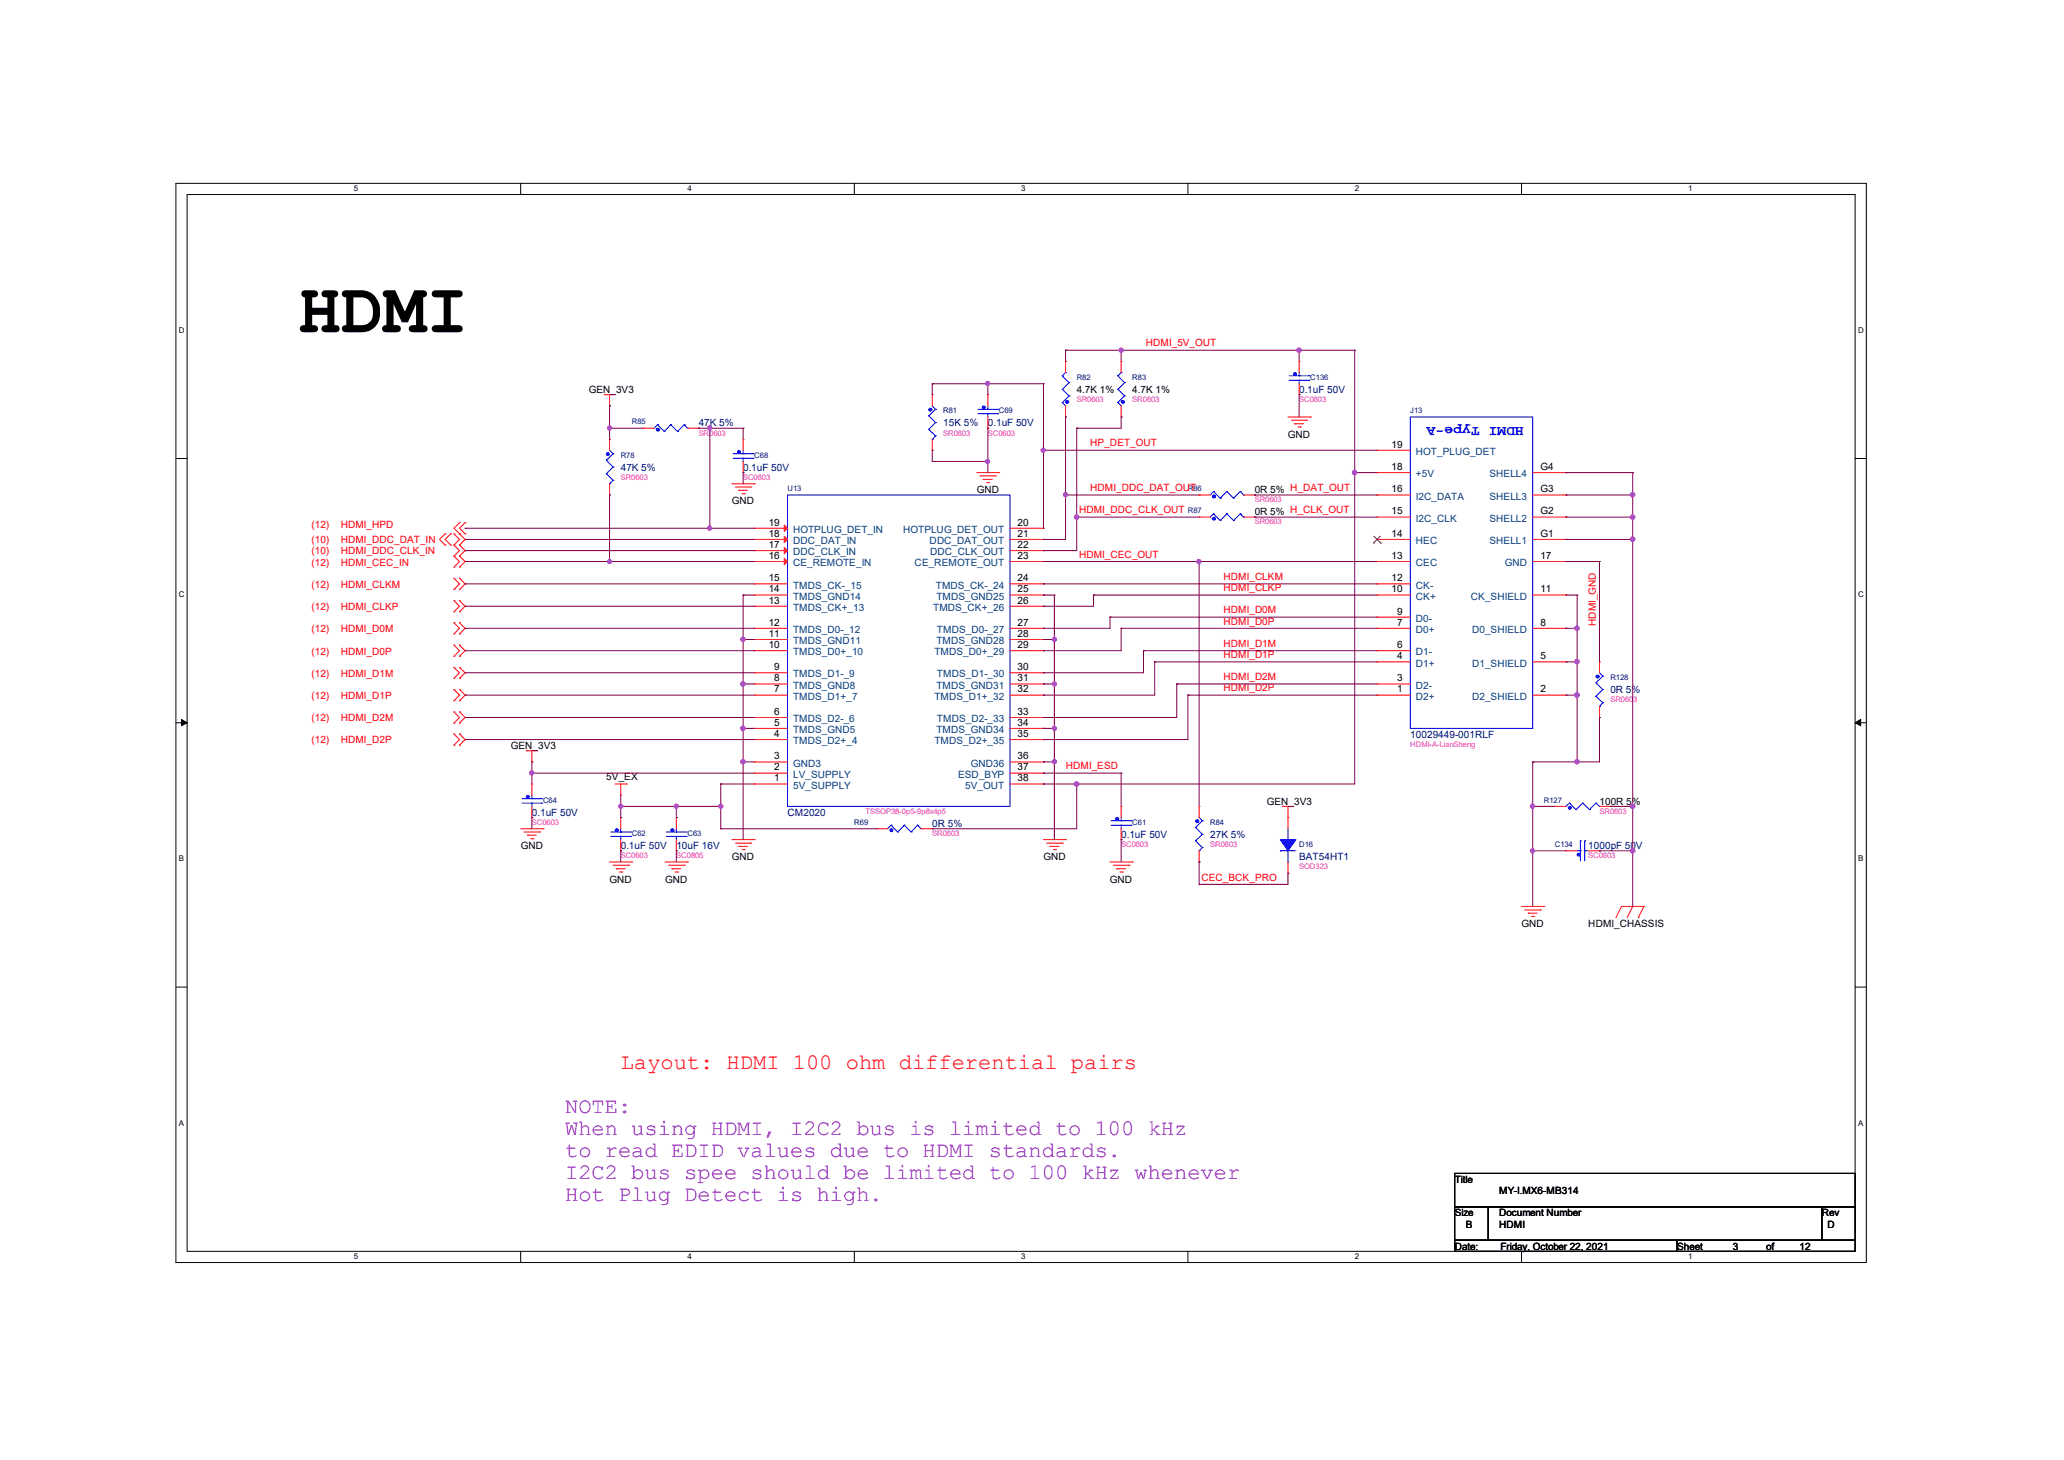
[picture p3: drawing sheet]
<svg xmlns="http://www.w3.org/2000/svg" width="297mm" height="210mm" viewBox="0 0 297 210" stroke-linecap="round" stroke-linejoin="round" font-family="sans-serif">
<path d="M25.3 26.4h243.3v155.2h-243.3zM26.9 28h240.1v152h-240.1z" fill="none" stroke="#000" stroke-width=".14"/>
<g fill="#fff">
<path d="M50.9 26.5h.6v1.2h-.6z"/>
<path d="M50.9 180.2h.6v1.2h-.6z"/>
</g>
<path d="M74.9 26.4v1.6M74.9 180v1.6" fill="none" stroke="#000" stroke-width=".14"/>
<g fill="#fff">
<path d="M98.9 26.5h.6v1.2h-.6z"/>
<path d="M98.9 180.2h.6v1.2h-.6z"/>
</g>
<path d="M122.9 26.4v1.6M122.9 180v1.6" fill="none" stroke="#000" stroke-width=".14"/>
<g fill="#fff">
<path d="M146.9 26.5h.6v1.2h-.6z"/>
<path d="M146.9 180.2h.6v1.2h-.6z"/>
</g>
<path d="M170.9 26.4v1.6M170.9 180v1.6" fill="none" stroke="#000" stroke-width=".14"/>
<g fill="#fff">
<path d="M194.9 26.5h.6v1.2h-.6z"/>
<path d="M194.9 180.2h.6v1.2h-.6z"/>
</g>
<path d="M218.9 26.4v1.6M218.9 180v1.6" fill="none" stroke="#000" stroke-width=".14"/>
<g fill="#fff">
<path d="M243 26.5h.5v1.2h-.5z"/>
<path d="M243 180.2h.5v1.2h-.5z"/>
<path d="M25.7 46.9h.8v1.2h-.8z"/>
<path d="M267.4 46.9h.7v1.2h-.7z"/>
<path d="M25.7 84.9h.8v1.2h-.8z"/>
<path d="M267.4 84.9h.7v1.2h-.7z"/>
</g>
<path d="M25.3 66h1.6M267 66h1.6" fill="none" stroke="#000" stroke-width=".14"/>
<g fill="#fff">
<path d="M25.7 122.9h.8v1.2h-.8z"/>
<path d="M267.4 122.9h.7v1.2h-.7z"/>
</g>
<path d="M25.3 104h1.6M267 104h1.6" fill="none" stroke="#000" stroke-width=".14"/>
<path d="M26.1 103.5l.8 .5-.8 .4zM267 104l.8-.5v.9z" fill="#000" stroke="#000" stroke-width=".14"/>
<g fill="#fff">
<path d="M25.7 161h.8v1.1h-.8z"/>
<path d="M267.4 161h.7v1.1h-.7z"/>
</g>
<path d="M25.3 142h1.6M267 142h1.6M209.3 168.8h57.7v4.8h-57.7zM209.3 173.6h4.9v4.8h-4.9zM209.3 178.4h32v1.6h-32zM214.2 173.6h48v4.8h-48zM241.3 178.4h25.7v1.6h-25.7zM262.2 173.6h4.8v4.8h-4.8z" fill="none" stroke="#000" stroke-width=".14"/>
<g fill="none" stroke="#f00" stroke-width=".14">
<path d="M87 56.8h.1M87 56.8h1.5M87.7 58.4h.1M87.7 56.8v1.6M134.2 56.8h.1M134.2 56.8v1.6M142.2 56.8h.1M142.2 56.8v1.6M142.2 60v1.6M153.3 60h.1M153.3 52h.1M153.3 52v1.6"/>
<path d="M153.3 58.4v1.6M161.3 60h.1M161.3 52h.1M161.3 52v1.6M161.3 58.4v1.6M185.3 60h3.3M186.9 52h.1M186.9 56.8h.1M186.9 52v1.6M186.9 55.2v1.6M188.6 60h.1M64.1 76.8h.1"/>
<path d="M64.1 78.4h.1M64.1 76.8l-.9 .8 .9 .8M64.9 78.4h.1M64.9 76.8h.1M64.9 76.8l-.8 .8 .8 .8M65.3 78.4h.1M65.3 76.8h.1M65.3 78.4l.8 .8-.8 .8M65.3 76.8l.8 .8-.8 .8M66.1 78.4h.1M66.1 76.8h.1M66.1 75.2h.1"/>
<path d="M66.1 78.4l.8 .8-.8 .8M66.1 75.2l-.8 .8 1.6 1.6-.8 .8M66.9 75.2h.1M66.9 76.8h.1M66.9 75.2l-.8 .8 .8 .8M87.7 63.2h.1M87.7 71.2h.1M87.7 63.2v1.6M87.7 69.6v1.6M92.5 61.6h.1M92.5 61.6h1.6M98.9 61.6h1.6"/>
<path d="M100.5 61.6h.1M105.3 69.6h3.2M105.8 70.1h2.2M106.3 70.5h.1M106.3 70.5h1.3M106.8 71h.3M106.9 63.2h.1M106.9 68h.1M106.9 63.2v1.6M106.9 66.4v1.6M107.1 71h.1M108 70.1h.1"/>
<path d="M108.5 69.6h.1M108.5 79.2h.1M108.5 77.6h.1M108.5 76h.1M108.5 79.2h4.8M108.5 77.6h4.8M108.5 76h4.8M134.2 64.8h.1M134.2 63.2v1.6M140.5 68h3.2M141 68.5h2.3M141.5 69h.1"/>
<path d="M141.5 69h1.3M142 69.4h.3M142.2 61.6h.1M142.3 69.4h.1M143.3 68.5h.1M143.7 68h.1M145.3 79.2h4.9M145.3 77.6h4.9M145.3 76h4.9M150.2 76h.1M150.2 77.6h.1M150.2 79.2h.1"/>
<path d="M172.6 71.2h.1M172.6 74.4h.1M172.6 71.2h1.6M172.6 74.4h1.6M178.9 71.2h1.7M178.9 74.4h1.7M180.6 71.2h.1M180.6 74.4h.1M185.8 60.5h2.2M186.3 61h.1M186.3 61h1.3M186.8 61.4h.3"/>
<path d="M187.1 61.4h.1M188 60.5h.1M198.2 77.6h.1M198.2 74.4h.1M198.2 71.2h.1M198.2 68h.1M198.2 64.8h.1M198.2 68h4.7M198.2 71.2h4.7M198.2 74.4h4.7M198.2 77.6h4.7M198.2 64.8h4.7"/>
<path d="M220.6 68h4.7M220.6 71.2h4.7M220.6 74.4h4.7M220.6 77.6h4.7M225.3 77.6h.1M225.3 74.4h.1M225.3 71.2h.1M225.3 68h.1M65.3 80h.1M65.3 81.6h.1M65.3 91.2h.1M65.3 89.6h.1"/>
<path d="M65.3 94.4h.1M65.3 92.8h.1M65.3 97.6h.1M65.3 96h.1M65.3 99.2h.1M65.3 84.8h.1M65.3 83.2h.1M65.3 88h.1M65.3 86.4h.1M65.3 80l.8 .8-.8 .8M65.3 89.6l.8 .8-.8 .8M65.3 92.8l.8 .8-.8 .8"/>
<path d="M65.3 96l.8 .8-.8 .8M65.3 99.2l.8 .8-.8 .8M65.3 83.2l.8 .8-.8 .8M65.3 86.4l.8 .8-.8 .8M66.1 80h.1M66.1 81.6h.1M66.1 89.6h.1M66.1 91.2h.1M66.1 92.8h.1M66.1 94.4h.1M66.1 96h.1M66.1 97.6h.1"/>
<path d="M66.1 99.2h.1M66.1 83.2h.1M66.1 84.8h.1M66.1 86.4h.1M66.1 88h.1M66.1 80l.8 .8-.8 .8M66.1 89.6l.8 .8-.8 .8M66.1 92.8l.8 .8-.8 .8M66.1 96l.8 .8-.8 .8M66.1 99.2l.8 .8-.8 .8M66.1 83.2l.8 .8-.8 .8M66.1 86.4l.8 .8-.8 .8"/>
<path d="M108.5 100h.1M108.5 98.4h.1M108.5 96.8h.1M108.5 93.6h.1M108.5 92h.1M108.5 90.4h.1M108.5 87.2h.1M108.5 85.6h.1M108.5 84h.1M108.5 80.8h.1M108.5 100h4.8M108.5 98.4h4.8"/>
<path d="M108.5 96.8h4.8M108.5 93.6h4.8M108.5 92h4.8M108.5 90.4h4.8M108.5 87.2h4.8M108.5 85.6h4.8M108.5 84h4.8M108.5 80.8h4.8M145.3 100h4.9M145.3 98.4h4.9M145.3 96.8h4.9M145.3 93.6h4.9"/>
<path d="M145.3 92h4.9M145.3 90.4h4.9M145.3 87.2h4.9M145.3 85.6h4.9M145.3 84h4.9M145.3 80.8h4.9M150.2 80.8h.1M150.2 84h.1M150.2 85.6h.1M150.2 87.2h.1M150.2 90.4h.1M150.2 92h.1"/>
<path d="M150.2 93.6h.1M150.2 96.8h.1M150.2 98.4h.1M150.2 100h.1M198.2 100h.1M198.2 98.4h.1M198.2 95.2h.1M198.2 93.6h.1M198.2 90.4h.1M198.2 88.8h.1M198.2 85.6h.1M198.2 84h.1"/>
<path d="M198.2 80.8h.1M198.2 100h4.7M198.2 98.4h4.7M198.2 93.6h4.7M198.2 90.4h4.7M198.2 85.6h4.7M198.2 84h4.7M198.2 80.8h4.7M198.2 95.2h4.7M198.2 88.8h4.7M220.6 100h4.7M220.6 90.4h4.7"/>
<path d="M220.6 85.6h4.7M220.6 80.8h4.7M220.6 95.2h4.7M225.3 100h.1M225.3 95.2h.1M225.3 90.4h.1M225.3 85.6h.1M225.3 80.8h.1M230.2 95.2h.1M230.2 95.2v1.6M65.3 100.8h.1M65.3 104h.1"/>
<path d="M65.3 102.4h.1M65.3 107.2h.1M65.3 105.6h.1M65.3 102.4l.8 .8-.8 .8M65.3 105.6l.8 .8-.8 .8M66.1 100.8h.1M66.1 102.4h.1M66.1 104h.1M66.1 105.6h.1M66.1 107.2h.1M66.1 102.4l.8 .8-.8 .8M66.1 105.6l.8 .8-.8 .8"/>
<path d="M74.9 119.2h3.2M75.4 119.7h2.2M75.7 108h.1M75.7 108h1.6M76.5 109.6h.1M76.5 112.8h.1M76.5 117.6h.1M76.5 108v1.6M76.5 112.8v1.6M76.5 116v1.6M77.6 119.7h.1M78.1 119.2h.1"/>
<path d="M88.5 112.8h1.6M89.3 114.4h.1M89.3 117.6h.1M89.3 112.8v1.6M89.3 117.6v1.6M90.1 112.8h.1M97.3 117.6h.1M97.3 117.6v1.6M108.5 112.8h.1M108.5 111.2h.1M108.5 109.6h.1M108.5 106.4h.1"/>
<path d="M108.5 104.8h.1M108.5 103.2h.1M108.5 112.8h4.8M108.5 111.2h4.8M108.5 109.6h4.8M108.5 106.4h4.8M108.5 104.8h4.8M108.5 103.2h4.8M126.2 119.2h.1M126.2 119.2h1.5M132.5 119.2h1.7M134.2 119.2h.1"/>
<path d="M145.3 112.8h4.9M145.3 111.2h4.9M145.3 109.6h4.9M145.3 106.4h4.9M145.3 104.8h4.9M145.3 103.2h4.9M150.2 103.2h.1M150.2 104.8h.1M150.2 106.4h.1M150.2 109.6h.1M150.2 111.2h.1M150.2 112.8h.1"/>
<path d="M161.3 116h.1M161.3 116v1.6M161.3 119.2v1.6M172.6 116h.1M172.6 116v1.6M184.5 116h.1M184.5 116h1.6M185.3 117.6h.1M185.3 116v3.2M223.7 116h.1M223.7 116h1.6M230.2 103.2h.1"/>
<path d="M230.2 116h1.5M230.2 101.6v1.6M231.7 116h.1M75.9 120.1h.1M75.9 120.1h1.3M76.4 120.6h.3M76.7 120.6h.1M87.7 124h3.2M88.2 124.5h2.3M88.7 125h.1M88.7 125h1.3M89.2 125.4h.3"/>
<path d="M89.3 122.4h.1M89.3 120.8v1.6M89.5 125.4h.1M90.5 124.5h.1M90.9 124h.1M95.7 124h3.2M96.2 124.5h2.3M96.7 125h.1M96.7 125h1.3M97.2 125.4h.3M97.3 122.4h.1M97.3 120.8v1.6"/>
<path d="M97.5 125.4h.1M98.5 124.5h.1M98.9 124h.1M105.3 120.8h3.2M105.8 121.3h2.2M106.3 121.8h.1M106.3 121.8h1.3M106.8 122.2h.3M107.1 122.2h.1M108 121.3h.1M108.5 120.8h.1M150.2 120.8h3.1"/>
<path d="M150.6 121.3h2.3M151.1 121.8h.1M151.1 121.8h1.3M151.6 122.2h.3M151.9 122.2h.1M152.9 121.3h.1M153.3 120.8h.1M159.7 124h3.2M160.2 124.5h2.3M160.7 125h.1M160.7 125h1.3M161.2 125.4h.3"/>
<path d="M161.3 120.8h.1M161.5 125.4h.1M162.5 124.5h.1M162.9 124h.1M172.6 124h.1M172.6 122.4v1.6M185.3 125.6h.1M185.3 124v1.6M218.9 130.4h3.3M219.4 130.9h2.3M219.9 131.4h.1M219.9 131.4h1.3"/>
<path d="M220.4 131.8h.3M220.7 131.8h.1M221.7 130.9h.1M222.2 130.4h.1M225.3 122.4h.1M225.3 122.4h1.6M228.6 122.4h1.6M230.2 122.4h.1M233.3 130.4h.1M233.3 130.4l-.8 1.6M233.3 130.4h3.3M234.9 130.4h.1"/>
<path d="M234.9 130.4l-.8 1.6M235.8 132h.1M236.6 130.4h.1M236.6 130.4l-.8 1.6"/>
</g>
<g fill="none" stroke="#00f" stroke-width=".14">
<path d="M133.6 59.8h.1M133.6 59.8l1 1M134.2 58.4l.4 .5M134.6 58.9h.1M134.6 58.9l-1 .9M140.7 59.5h2.9M140.7 58.9h2.9M142.2 59.5h.1M142.2 58.9h.1M142.2 58.4v.5M142.2 59.5v.5M143.6 59.5h.1"/>
<path d="M143.6 58.9h.1M152.9 57.9h.1M152.9 56h.1M152.9 54.1h.1M152.9 57.9l.4 .5M152.9 56l.9 .9M152.9 54.1l.9 .9M153.3 53.6h.1M153.3 53.6l-.4 .5M153.8 56.9h.1M153.8 55h.1M153.8 56.9l-.9 1"/>
<path d="M153.8 55l-.9 1M160.9 57.9h.1M160.9 56h.1M160.9 54.1h.1M160.9 57.9l.4 .5M160.9 56l.9 .9M160.9 54.1l.9 .9M161.3 53.6h.1M161.3 53.6l-.4 .5M161.8 56.9h.1M161.8 55h.1M161.8 56.9l-.9 1"/>
<path d="M161.8 55l-.9 1M185.5 54.7h2.9M185.5 54.1h2.9M186.9 54.7h.1M186.9 54.1h.1M186.9 53.6v.5M186.9 54.7v.5M188.4 54.7h.1M188.4 54.1h.1M202.9 60h17.7v44.8h-17.7zM87.2 66.2h.1M87.2 68.2h.1"/>
<path d="M87.2 66.2l1 1M87.2 68.2l1 .9M87.7 69.6h.1M87.7 64.8l.5 .5M88.2 65.3h.1M88.2 67.2h.1M88.2 69.1h.1M88.2 65.3l-1 .9M88.2 67.2l-1 1M88.2 69.1l-.5 .5M94.6 61.1h.1M94.6 61.1l-.5 .5"/>
<path d="M94.6 61.1l1 1M95.6 62.1h.1M96.5 61.1h.1M96.5 61.1l-.9 1M96.5 61.1l1 1M97.5 62.1h.1M98.5 61.1h.1M98.5 61.1l-1 1M98.5 61.1l.4 .5M98.9 61.6h.1M105.5 65.9h2.9M105.5 65.3h2.9"/>
<path d="M106.9 65.9h.1M106.9 65.3h.1M106.9 64.8v.5M106.9 65.9v.5M108.4 65.9h.1M108.4 65.3h.1M113.3 71.2h32v44.8h-32zM133.6 61.8h.1M133.6 61.8l1 .9M134.2 63.2h.1M134.6 60.8h.1M134.6 62.7h.1"/>
<path d="M134.6 60.8l-1 1M134.6 62.7l-.4 .5M174.6 70.7h.1M174.6 73.9h.1M174.6 70.7l-.4 .5M174.6 70.7l1 1M174.6 73.9l-.4 .5M174.6 73.9l1 1M175.6 71.7h.1M175.6 74.9h.1M176.5 70.7h.1M176.5 73.9h.1"/>
<path d="M176.5 70.7l-.9 1M176.5 70.7l1 1M176.5 73.9l-.9 1M176.5 73.9l1 1M177.5 71.7h.1M177.5 74.9h.1M178.5 70.7h.1M178.5 73.9h.1M178.5 70.7l-1 1M178.5 70.7l.4 .5M178.5 73.9l-1 1M178.5 73.9l.4 .5"/>
<path d="M178.9 71.2h.1M178.9 74.4h.1M229.7 98.2h.1M229.7 98.2l.9 1M230.2 96.8l.4 .5M230.6 97.3h.1M230.6 99.2h.1M230.6 97.3l-.9 .9M230.6 99.2l-.9 1M75.1 115.5h2.9M75.1 114.9h2.9M76.5 115.5h.1"/>
<path d="M76.5 114.9h.1M76.5 114.4v.5M76.5 115.5v.5M78 115.5h.1M78 114.9h.1M87.9 119.7h2.9M89.3 119.7h.1M89.3 119.2v.5M90.8 119.7h.1M95.9 119.7h2.9M97.3 119.7h.1M97.3 119.2v.5"/>
<path d="M98.8 119.7h.1M128.2 118.7h.1M128.2 118.7l-.5 .5M128.2 118.7l1 1M129.2 119.7h.1M130.1 118.7h.1M130.1 118.7l-.9 1M130.1 118.7l1 1M131.1 119.7h.1M132 118.7h.1M132 118.7l-.9 1M132 118.7l.5 .5"/>
<path d="M132.5 119.2h.1M159.9 118.7h2.9M159.9 118.1h2.9M161.3 118.7h.1M161.3 118.1h.1M161.3 117.6v.5M161.3 118.7v.5M162.8 118.7h.1M162.8 118.1h.1M172 119h.1M172 119l1 1M172.6 117.6l.4 .5"/>
<path d="M173 118.1h.1M173 118.1l-1 .9M185.3 119.2v1.6M225.8 115.5h.1M225.8 115.5l-.5 .5M225.8 115.5l1 1M226.8 116.5h.1M227.8 115.5h.1M227.8 115.5l-1 1M227.8 115.5l.9 1M228.7 116.5h.1M229.7 115.5h.1"/>
<path d="M229.7 100.2h.1M229.7 115.5l-1 1M229.7 115.5l.5 .5M229.7 100.2l.9 .9M230.2 116h.1M230.2 101.6h.1M230.6 101.1h.1M230.6 101.1l-.4 .5M87.9 120.3h2.9M89.3 120.3h.1M89.3 120.3v.5M90.8 120.3h.1"/>
<path d="M95.9 120.3h2.9M97.3 120.3h.1M97.3 120.3v.5M98.8 120.3h.1M172 120.9h.1M172 120.9l1 1M172.6 122.4h.1M173 120h.1M173 121.9h.1M173 120l-1 .9M173 121.9l-.4 .5M184.2 122.4h.1"/>
<path d="M184.2 122.4h2.3M185.3 120.8h.1M185.3 124h.1M185.3 122.4v1.6M226.9 122.4h.5M227.4 120.9h.1M227.4 122.4h.1M227.4 120.9v2.9M228 120.9h.1M228 122.4h.1M228 122.4h.6M228 120.9v2.9"/>
</g>
<g fill="#00f" stroke="#00f" stroke-width=".14">
<path d="M184.2 120.8h2.3l-1.2 1.6z" fill-rule="evenodd"/>
<circle cx="87.5" cy="65.3" r=".21"/>
<circle cx="141.6" cy="58.6" r=".21"/>
<circle cx="94.7" cy="61.8" r=".22"/>
<circle cx="160.8" cy="117.8" r=".22"/>
<circle cx="88.8" cy="119.4" r=".22"/>
<circle cx="186.4" cy="53.8" r=".21"/>
<circle cx="106.3" cy="65" r=".21"/>
<circle cx="133.9" cy="58.9" r=".22"/>
<circle cx="75.9" cy="114.6" r=".21"/>
<circle cx="128.3" cy="119.4" r=".21"/>
<circle cx="96.8" cy="119.4" r=".22"/>
<circle cx="174.7" cy="71.4" r=".22"/>
<circle cx="172.3" cy="118.1" r=".22"/>
<circle cx="174.7" cy="74.6" r=".22"/>
<circle cx="153.6" cy="57.8" r=".22"/>
<circle cx="227.2" cy="122.9" r=".21"/>
<circle cx="161.6" cy="57.8" r=".22"/>
<circle cx="225.9" cy="116.2" r=".21"/>
<circle cx="229.9" cy="97.3" r=".22"/>
</g>
<g fill="#f00" stroke="#f00" stroke-width=".14">
<path d="M112.9 80.3l.4 .5-.4 .4z"/>
<path d="M112.9 78.7l.4 .5-.4 .5z"/>
<path d="M112.9 77.1l.4 .5-.4 .5z"/>
<path d="M112.9 75.5l.4 .5-.4 .5z"/>
</g>
<path d="M197.7 78.1h.1M197.7 77.1l1 1M198.6 77.1l-.9 1M198.7 78.1h.1" fill="none" stroke="#804000" stroke-width=".14"/>
<g fill="none" stroke="#800040" stroke-width=".14">
<path d="M87.7 58.4h.1M87.7 58.4v4.8M134.2 55.2h.1M134.2 55.2v1.6M134.2 55.2h16M142.2 55.2h.1M142.2 55.2v1.6M150.2 55.2h.1M150.2 55.2v20.8M153.3 50.4h.1M153.3 60h.1M153.3 60v17.6h-3.1"/>
<path d="M153.3 50.4v1.6M153.3 50.4h41.6M161.3 50.4h.1M161.3 60h.1M161.3 60v1.6h-6.4M161.3 50.4v1.6M186.9 56.8h.1M186.9 50.4h.1M186.9 50.4v1.6M186.9 56.8v3.2M194.9 50.4h.1M194.9 50.4v62.4h-44.7"/>
<path d="M66.9 77.6h.1M66.9 79.2h.1M66.9 76h.1M66.9 77.6h41.6M66.9 79.2h41.6M66.9 76h41.6M87.7 71.2h.1M87.7 61.6h.1M87.7 71.2v9.6M87.7 61.6h4.8M100.5 61.6h.1M100.5 61.6h6.4"/>
<path d="M102.2 61.6h.1M102.2 76h.1M102.2 61.6v14.4M106.9 61.6h.1M106.9 68h.1M106.9 61.6v1.6M106.9 68v1.6M134.2 64.8h.1M134.2 66.4h.1M134.2 64.8v1.6M134.2 66.4h8M142.2 66.4h.1"/>
<path d="M142.2 61.6h.1M142.2 61.6v6.4M150.2 79.2h.1M150.2 77.6h.1M150.2 64.8h.1M150.2 64.8h48M153.3 71.2h.1M153.3 71.2h19.3M154.9 74.4h.1M154.9 61.6h.1M154.9 74.4h17.7M154.9 61.6v17.6h-4.7"/>
<path d="M180.6 74.4h.1M180.6 71.2h.1M180.6 71.2h17.6M180.6 74.4h17.6M194.9 68h.1M194.9 68h3.3M225.3 68h.1M225.3 71.2h.1M225.3 74.4h.1M225.3 77.6h.1M225.3 68h9.6M225.3 71.2h9.6"/>
<path d="M225.3 74.4h9.6M225.3 77.6h9.6M234.9 77.6h.1M234.9 68h.1M234.9 71.2h.1M234.9 74.4h.1M234.9 68v62.4M66.9 100h.1M66.9 96.8h.1M66.9 87.2h.1M66.9 84h.1M66.9 93.6h.1"/>
<path d="M66.9 90.4h.1M66.9 80.8h.1M66.9 80.8h41.6M66.9 100h41.6M66.9 96.8h41.6M66.9 87.2h41.6M66.9 84h41.6M66.9 93.6h41.6M66.9 90.4h41.6M87.7 80.8h.1M106.9 85.6h.1M106.9 92h.1"/>
<path d="M106.9 98.4h.1M106.9 85.6v35.2M106.9 98.4h1.6M106.9 85.6h1.6M106.9 92h1.6M150.2 80.8h.1M150.2 84h.1M150.2 100h.1M150.2 96.8h.1M150.2 93.6h.1M150.2 90.4h.1M150.2 87.2h.1"/>
<path d="M150.2 85.6h.1M150.2 92h.1M150.2 98.4h.1M150.2 80.8h48M150.2 84h48M150.2 98.4h1.5M150.2 85.6h1.5M150.2 92h1.5M151.7 85.6h.1M151.7 92h.1M151.7 98.4h.1M151.7 85.6v35.2"/>
<path d="M157.4 85.6h.1M157.4 85.6v1.6h-7.2M157.4 85.6h40.8M159.7 88.8h.1M159.7 88.8v1.6h-9.5M159.7 88.8h38.5M161.3 90.4h.1M161.3 90.4v3.2h-11.1M161.3 90.4h36.9M164.5 93.6h.1M164.5 93.6v3.2h-14.3M164.5 93.6h33.7"/>
<path d="M166.2 95.2h.1M166.2 95.2v4.8h-16M166.2 95.2h32M169.3 98.4h.1M169.3 98.4v4.8h-19.1M169.3 98.4h28.9M170.9 100h.1M170.9 100v6.4h-20.7M170.9 100h27.3M172.6 80.8h.1M172.6 80.8v35.2M225.3 80.8h.1"/>
<path d="M225.3 85.6h.1M225.3 90.4h.1M225.3 95.2h.1M225.3 100h.1M225.3 80.8h4.9M225.3 100h1.6M225.3 90.4h1.6M225.3 95.2h1.6M225.3 85.6h1.6M226.9 85.6h.1M226.9 90.4h.1M226.9 100h.1"/>
<path d="M226.9 95.2h.1M226.9 85.6v24M230.2 80.8h.1M230.2 80.8v14.4M66.9 106.4h.1M66.9 103.2h.1M66.9 106.4h41.6M66.9 103.2h41.6M76.5 111.2h.1M76.5 109.6h.1M76.5 117.6h.1M76.5 111.2h32"/>
<path d="M76.5 109.6v3.2M76.5 117.6v1.6M89.3 116h.1M89.3 117.6h.1M89.3 116h14.4M89.3 114.4v3.2M97.3 116h.1M97.3 117.6h.1M97.3 116v1.6M103.7 112.8h.1M103.7 119.2h.1M103.7 112.8h4.8"/>
<path d="M103.7 112.8v6.4M103.7 119.2h22.5M106.9 104.8h.1M106.9 109.6h.1M106.9 109.6h1.6M106.9 104.8h1.6M134.2 119.2h.1M150.2 106.4h.1M150.2 103.2h.1M150.2 104.8h.1M150.2 109.6h.1M150.2 112.8h.1"/>
<path d="M150.2 111.2h.1M150.2 109.6h1.5M150.2 104.8h1.5M150.2 111.2h11.1M151.7 109.6h.1M151.7 104.8h.1M154.9 112.8h.1M154.9 112.8v6.4h-20.7M161.3 111.2h.1M161.3 111.2v4.8M220.6 116h.1M220.6 109.6h.1"/>
<path d="M220.6 116h3.1M220.6 109.6v20.8M226.9 109.6h.1M230.2 103.2h.1M230.2 103.2v6.4h-9.6M231.7 116h.1M231.7 116h3.2M234.9 116h.1M89.3 122.4h.1M89.3 122.4v1.6M97.3 122.4h.1M97.3 122.4v1.6"/>
<path d="M161.3 120.8h.1M161.3 120.8v3.2M172.6 124h.1M172.6 127.2h.1M172.6 124v3.2M185.3 125.6h.1M185.3 125.6v1.6h-12.7M220.6 122.4h.1M220.6 122.4h4.7M230.2 122.4h.1M230.2 122.4h4.7M234.9 122.4h.1"/>
</g>
<g fill="#f0f" stroke="#f0f" stroke-width=".14">
<circle cx="234.9" cy="116" r=".32"/>
<circle cx="234.9" cy="77.6" r=".32"/>
<circle cx="226.9" cy="90.4" r=".32"/>
<circle cx="226.9" cy="109.6" r=".32"/>
<circle cx="226.9" cy="100" r=".32"/>
<circle cx="234.9" cy="74.4" r=".32"/>
<circle cx="234.9" cy="71.2" r=".32"/>
<circle cx="234.9" cy="122.4" r=".32"/>
<circle cx="220.5" cy="122.4" r=".3"/>
<circle cx="87.7" cy="80.8" r=".3"/>
<circle cx="220.5" cy="116" r=".3"/>
<circle cx="226.9" cy="95.2" r=".32"/>
<circle cx="150.1" cy="64.8" r=".3"/>
<circle cx="106.9" cy="92" r=".32"/>
<circle cx="106.9" cy="98.4" r=".32"/>
<circle cx="151.7" cy="92" r=".3"/>
<circle cx="151.7" cy="98.4" r=".3"/>
<circle cx="151.7" cy="109.6" r=".3"/>
<circle cx="151.7" cy="104.8" r=".3"/>
<circle cx="106.9" cy="109.6" r=".32"/>
<circle cx="106.9" cy="104.8" r=".32"/>
<circle cx="97.3" cy="116" r=".3"/>
<circle cx="89.3" cy="116" r=".3"/>
<circle cx="76.5" cy="111.2" r=".3"/>
<circle cx="154.9" cy="74.4" r=".32"/>
<circle cx="186.9" cy="50.4" r=".32"/>
<circle cx="161.3" cy="50.4" r=".3"/>
<circle cx="142.1" cy="66.4" r=".3"/>
<circle cx="153.3" cy="71.2" r=".3"/>
<circle cx="142.1" cy="55.2" r=".3"/>
<circle cx="102.1" cy="76" r=".3"/>
<circle cx="154.9" cy="112.8" r=".32"/>
<circle cx="194.9" cy="68" r=".32"/>
<circle cx="87.7" cy="61.6" r=".3"/>
<circle cx="172.5" cy="80.8" r=".3"/>
<circle cx="102.1" cy="61.6" r=".3"/>
<circle cx="103.7" cy="116" r=".3"/>
</g>
<text font-size="10.2" x="42.9" y="47.8">HDMI</text>
<text font-size="3.2" fill="#f00" x="89.3" y="153.7">Layout: HDMI 100 ohm differential pairs</text>
<g font-size="3.2" fill="#8000ff">
<text x="81.3" y="160.1">NOTE:</text>
<text x="81.3" y="163.3">When using HDMI, I2C2 bus is limited to 100 kHz</text>
<text x="81.3" y="166.5">to read EDID values due to HDMI standards.</text>
<text x="81.3" y="169.6">I2C2 bus spee should be limited to 100 kHz whenever</text>
<text x="81.3" y="172.8">Hot Plug Detect is high.</text>
</g>
<text font-size="2.1" fill="#00f" x="219.3" y="61.5" transform="rotate(-180 219.3 61.5)">HDMI Type-A</text>
<g font-size="1.4" fill="#f00">
<text x="164.9" y="49.8">HDMI_5V_OUT</text>
<text x="156.9" y="64.2">HP_DET_OUT</text>
<text x="156.9" y="70.7">HDMI_DDC_DAT_OUT</text>
<text x="44.8" y="75.9">(12)</text>
<text x="49" y="75.9">HDMI_HPD</text>
<text x="155.3" y="73.8">HDMI_DDC_CLK_OUT</text>
<text x="44.8" y="79.8">(10)</text>
<text x="44.8" y="78.1">(10)</text>
<text x="44.8" y="81.4">(12)</text>
<text x="49" y="79.8">HDMI_DDC_CLK_IN</text>
<text x="49" y="78.1">HDMI_DDC_DAT_IN</text>
<text x="49" y="81.4">HDMI_CEC_IN</text>
<text x="155.3" y="80.2">HDMI_CEC_OUT</text>
<text x="176.1" y="83.4">HDMI_CLKM</text>
<text x="44.8" y="84.5">(12)</text>
<text x="44.8" y="87.8">(12)</text>
<text x="49" y="84.5">HDMI_CLKM</text>
<text x="49" y="87.8">HDMI_CLKP</text>
<text x="176.1" y="89.8">HDMI_D0P</text>
<text x="176.1" y="88.2">HDMI_D0M</text>
<text x="176.1" y="85.1">HDMI_CLKP</text>
<text x="44.8" y="90.9">(12)</text>
<text x="44.8" y="94.2">(12)</text>
<text x="49" y="90.9">HDMI_D0M</text>
<text x="49" y="94.2">HDMI_D0P</text>
<text x="176.1" y="94.7">HDMI_D1P</text>
<text x="176.1" y="93.1">HDMI_D1M</text>
<text x="229.6" y="90" transform="rotate(-90 229.6 90)">HDMI_GND</text>
<text x="44.8" y="97.4">(12)</text>
<text x="44.8" y="100.5">(12)</text>
<text x="49" y="97.4">HDMI_D1M</text>
<text x="49" y="100.5">HDMI_D1P</text>
<text x="176.1" y="99.4">HDMI_D2P</text>
<text x="176.1" y="97.8">HDMI_D2M</text>
<text x="44.8" y="103.8">(12)</text>
<text x="44.8" y="106.9">(12)</text>
<text x="49" y="103.8">HDMI_D2M</text>
<text x="49" y="106.9">HDMI_D2P</text>
<text x="153.4" y="110.7">HDMI_ESD</text>
<text x="172.9" y="126.7">CEC_BCK_PRO</text>
</g>
<g font-size="1.4">
<text x="84.7" y="56.6">GEN_3V3</text>
<text x="154.9" y="56.6">4.7K 1%</text>
<text x="162.9" y="56.6">4.7K 1%</text>
<text x="185.3" y="63">GND</text>
<text x="200.2" y="64.4">19</text>
<text x="140.5" y="71">GND</text>
<text x="180.6" y="71">0R 5% H_DAT_OUT</text>
<text x="200.2" y="70.8">16</text>
<text x="200.2" y="67.6">18</text>
<text x="221.7" y="70.8">G3</text>
<text x="221.7" y="67.6">G4</text>
<text x="105.3" y="72.6">GND</text>
<text x="110.6" y="77.2">18</text>
<text x="110.6" y="75.6">19</text>
<text x="146.4" y="75.6">20</text>
<text x="146.4" y="77.2">21</text>
<text x="180.6" y="74.1">0R 5% H_CLK_OUT</text>
<text x="200.2" y="77.2">14</text>
<text x="200.2" y="74">15</text>
<text x="221.7" y="77.2">G1</text>
<text x="221.7" y="74">G2</text>
<text x="110.6" y="83.6">15</text>
<text x="110.6" y="80.4">16</text>
<text x="110.6" y="78.8">17</text>
<text x="146.4" y="78.8">22</text>
<text x="146.4" y="80.4">23</text>
<text x="146.4" y="83.6">24</text>
<text x="200.2" y="83.6">12</text>
<text x="200.2" y="80.4">13</text>
<text x="221.7" y="80.4">17</text>
<text x="110.6" y="86.8">13</text>
<text x="110.6" y="85.2">14</text>
<text x="146.4" y="85.2">25</text>
<text x="146.4" y="86.8">26</text>
<text x="200.2" y="85.2">10</text>
<text x="201" y="88.4">9</text>
<text x="221.7" y="85.2">11</text>
<text x="110.6" y="93.2">10</text>
<text x="110.6" y="91.6">11</text>
<text x="110.6" y="90">12</text>
<text x="146.4" y="90">27</text>
<text x="146.4" y="91.6">28</text>
<text x="146.4" y="93.2">29</text>
<text x="201" y="94.8">4</text>
<text x="201" y="93.2">6</text>
<text x="201" y="90">7</text>
<text x="221.7" y="94.8">5</text>
<text x="221.7" y="90">8</text>
<text x="111.4" y="99.6">7</text>
<text x="111.4" y="98">8</text>
<text x="111.4" y="96.4">9</text>
<text x="146.4" y="96.4">30</text>
<text x="146.4" y="98">31</text>
<text x="146.4" y="99.6">32</text>
<text x="201" y="99.6">1</text>
<text x="201" y="98">3</text>
<text x="221.7" y="99.6">2</text>
<text x="73.5" y="107.7">GEN_3V3</text>
<text x="111.4" y="106">4</text>
<text x="111.4" y="104.4">5</text>
<text x="111.4" y="102.8">6</text>
<text x="146.4" y="102.8">33</text>
<text x="146.4" y="104.4">34</text>
<text x="146.4" y="106">35</text>
<text x="87.2" y="112.2">5V_EX</text>
<text x="111.4" y="112.4">1</text>
<text x="111.4" y="110.8">2</text>
<text x="111.4" y="109.2">3</text>
<text x="146.4" y="109.2">36</text>
<text x="146.4" y="110.8">37</text>
<text x="146.4" y="112.4">38</text>
<text x="182.3" y="115.7">GEN_3V3</text>
<text x="230.2" y="115.7">100R 5%</text>
<text x="74.9" y="122.1">GND</text>
<text x="105.3" y="123.7">GND</text>
<text x="150.2" y="123.7">GND</text>
<text x="87.7" y="127">GND</text>
<text x="95.7" y="127">GND</text>
<text x="159.7" y="127">GND</text>
<text x="218.9" y="133.4">GND</text>
<text x="228.6" y="133.4">HDMI_CHASSIS</text>
<text x="209.3" y="170.1">Title</text>
<text x="215.7" y="171.8">MY-I.MX6-MB314</text>
<text x="209.3" y="175">Size</text>
<text x="209.3" y="179.8">Date:</text>
<text x="210.9" y="176.6">B</text>
<text x="215.7" y="175">Document Number</text>
<text x="215.7" y="176.6">HDMI</text>
<text x="215.9" y="179.8">Friday, October 22, 2021</text>
<text x="241.3" y="179.8">Sheet</text>
<text x="249.3" y="179.8">3</text>
<text x="254.2" y="179.8">of</text>
<text x="259" y="179.8">12</text>
<text x="262.2" y="175">Rev</text>
<text x="263" y="176.6">D</text>
</g>
<g font-size="1.4" fill="#000080">
<text x="186.9" y="56.6">0.1uF 50V</text>
<text x="100.5" y="61.3">47K 5%</text>
<text x="135.7" y="61.3">15K 5%</text>
<text x="142.2" y="61.3">0.1uF 50V</text>
<text x="89.3" y="67.7">47K 5%</text>
<text x="106.9" y="67.7">0.1uF 50V</text>
<text x="231.7" y="99.7">0R 5%</text>
<text x="202.9" y="106.1">10029449-001RLF</text>
<text x="76.5" y="117.4">0.1uF 50V</text>
<text x="113.3" y="117.4">CM2020</text>
<text x="134.2" y="119">0R 5%</text>
<text x="89.3" y="122.1">0.1uF 50V</text>
<text x="97.3" y="122.1">10uF 16V</text>
<text x="161.3" y="120.6">0.1uF 50V</text>
<text x="174.2" y="120.6">27K 5%</text>
<text x="186.9" y="123.7">BAT54HT1</text>
<text x="228.6" y="122.1">1000pF 50V</text>
</g>
<g font-size="1.4" fill="#004080">
<text x="203.8" y="65.4">HOT_PLUG_DET</text>
<text x="203.8" y="71.9">I2C_DATA</text>
<text x="203.8" y="68.7">+5V</text>
<text x="214.3" y="71.9">SHELL3</text>
<text x="214.3" y="68.7">SHELL4</text>
<text x="114.1" y="76.7">HOTPLUG_DET_IN</text>
<text x="130" y="76.7">HOTPLUG_DET_OUT</text>
<text x="203.8" y="75.1">I2C_CLK</text>
<text x="214.3" y="75.1">SHELL2</text>
<text x="114.1" y="81.5">CE_REMOTE_IN</text>
<text x="114.1" y="79.9">DDC_CLK_IN</text>
<text x="114.1" y="78.3">DDC_DAT_IN</text>
<text x="131.6" y="81.5">CE_REMOTE_OUT</text>
<text x="133.8" y="78.3">DDC_DAT_OUT</text>
<text x="133.9" y="79.9">DDC_CLK_OUT</text>
<text x="203.8" y="81.5">CEC</text>
<text x="203.8" y="78.3">HEC</text>
<text x="214.3" y="78.3">SHELL1</text>
<text x="216.5" y="81.5">GND</text>
<text x="114.1" y="87.9">TMDS_CK+_13</text>
<text x="114.1" y="86.3">TMDS_GND14</text>
<text x="114.1" y="84.7">TMDS_CK-_15</text>
<text x="134.3" y="87.9">TMDS_CK+_26</text>
<text x="134.7" y="84.7">TMDS_CK-_24</text>
<text x="134.7" y="86.3">TMDS_GND25</text>
<text x="203.8" y="89.5">D0-</text>
<text x="203.8" y="86.3">CK+</text>
<text x="203.8" y="84.7">CK-</text>
<text x="211.7" y="86.3">CK_SHIELD</text>
<text x="114.1" y="94.3">TMDS_D0+_10</text>
<text x="114.1" y="92.7">TMDS_GND11</text>
<text x="114.1" y="91.1">TMDS_D0-_12</text>
<text x="134.5" y="94.3">TMDS_D0+_29</text>
<text x="134.7" y="92.7">TMDS_GND28</text>
<text x="134.8" y="91.1">TMDS_D0-_27</text>
<text x="203.8" y="95.9">D1+</text>
<text x="203.8" y="94.3">D1-</text>
<text x="203.8" y="91.1">D0+</text>
<text x="211.8" y="95.9">D1_SHIELD</text>
<text x="211.8" y="91.1">D0_SHIELD</text>
<text x="114.1" y="100.7">TMDS_D1+_7</text>
<text x="114.1" y="99.1">TMDS_GND8</text>
<text x="114.1" y="97.5">TMDS_D1-_9</text>
<text x="134.5" y="100.7">TMDS_D1+_32</text>
<text x="134.7" y="99.1">TMDS_GND31</text>
<text x="134.8" y="97.5">TMDS_D1-_30</text>
<text x="203.8" y="100.7">D2+</text>
<text x="203.8" y="99.1">D2-</text>
<text x="211.8" y="100.7">D2_SHIELD</text>
<text x="114.1" y="107.1">TMDS_D2+_4</text>
<text x="114.1" y="105.5">TMDS_GND5</text>
<text x="114.1" y="103.9">TMDS_D2-_6</text>
<text x="134.5" y="107.1">TMDS_D2+_35</text>
<text x="134.7" y="105.5">TMDS_GND34</text>
<text x="134.8" y="103.9">TMDS_D2-_33</text>
<text x="114.1" y="113.5">5V_SUPPLY</text>
<text x="114.1" y="111.9">LV_SUPPLY</text>
<text x="114.1" y="110.3">GND3</text>
<text x="137.9" y="111.9">ESD_BYP</text>
<text x="138.9" y="113.5">5V_OUT</text>
<text x="139.7" y="110.3">GND36</text>
</g>
<g font-size="1.1">
<text x="50.9" y="27.5">5</text>
<text x="98.9" y="27.5">4</text>
<text x="146.9" y="27.5">3</text>
<text x="194.9" y="27.5">2</text>
<text x="243" y="27.5">1</text>
<text x="25.7" y="47.9">D</text>
<text x="267.4" y="47.9">D</text>
<text x="25.7" y="85.9">C</text>
<text x="267.4" y="85.9">C</text>
<text x="25.7" y="123.9">B</text>
<text x="267.4" y="123.9">B</text>
<text x="25.7" y="161.9">A</text>
<text x="267.4" y="161.9">A</text>
<text x="50.9" y="181.1">5</text>
<text x="98.9" y="181.1">4</text>
<text x="146.9" y="181.1">3</text>
<text x="194.9" y="181.1">2</text>
<text x="243" y="181.1">1</text>
</g>
<g font-size="1.1" fill="#000080">
<text x="135.7" y="59.4">R81</text>
<text x="143.7" y="59.4">C69</text>
<text x="154.9" y="54.7">R82</text>
<text x="162.9" y="54.7">R83</text>
<text x="188.6" y="54.7">C136</text>
<text x="202.9" y="59.4">J13</text>
<text x="89.3" y="65.8">R78</text>
<text x="90.9" y="61">R85</text>
<text x="108.5" y="65.8">C68</text>
<text x="113.3" y="70.7">U13</text>
<text x="170.9" y="70.7">R86</text>
<text x="170.9" y="73.8">R87</text>
<text x="231.7" y="97.8">R128</text>
<text x="78.1" y="115.4">C64</text>
<text x="122.9" y="118.7">R69</text>
<text x="162.9" y="118.7">C61</text>
<text x="174.2" y="118.7">R84</text>
<text x="222.2" y="115.4">R127</text>
<text x="90.9" y="120.3">C62</text>
<text x="98.9" y="120.3">C63</text>
<text x="186.9" y="121.8">D16</text>
<text x="223.7" y="121.8">C134</text>
</g>
<g font-size="1.1" fill="#f0f">
<text x="154.9" y="57.8">SR0603</text>
<text x="162.9" y="57.8">SR0603</text>
<text x="186.9" y="57.8">SC0603</text>
<text x="100.5" y="62.7">SR0603</text>
<text x="135.7" y="62.7">SR0603</text>
<text x="142.2" y="62.7">SC0603</text>
<text x="89.3" y="69">SR0603</text>
<text x="106.9" y="69">SC0603</text>
<text x="180.6" y="72.3">SR0603</text>
<text x="180.6" y="75.4">SR0603</text>
<text x="231.7" y="101">SR0603</text>
<text x="202.9" y="107.4">HDMI-A-LianSheng</text>
<text x="76.5" y="118.7">SC0603</text>
<text x="124.5" y="117.1">TSSOP38-0p5-9p8x4p5</text>
<text x="230.2" y="117.1">SR0603</text>
<text x="89.3" y="123.4">SC0603</text>
<text x="97.3" y="123.4">SC0805</text>
<text x="134.2" y="120.3">SR0603</text>
<text x="161.3" y="121.8">SC0603</text>
<text x="174.2" y="121.8">SR0603</text>
<text x="186.9" y="125.1">SOD323</text>
<text x="228.6" y="123.4">SC0603</text>
</g>
</svg>
